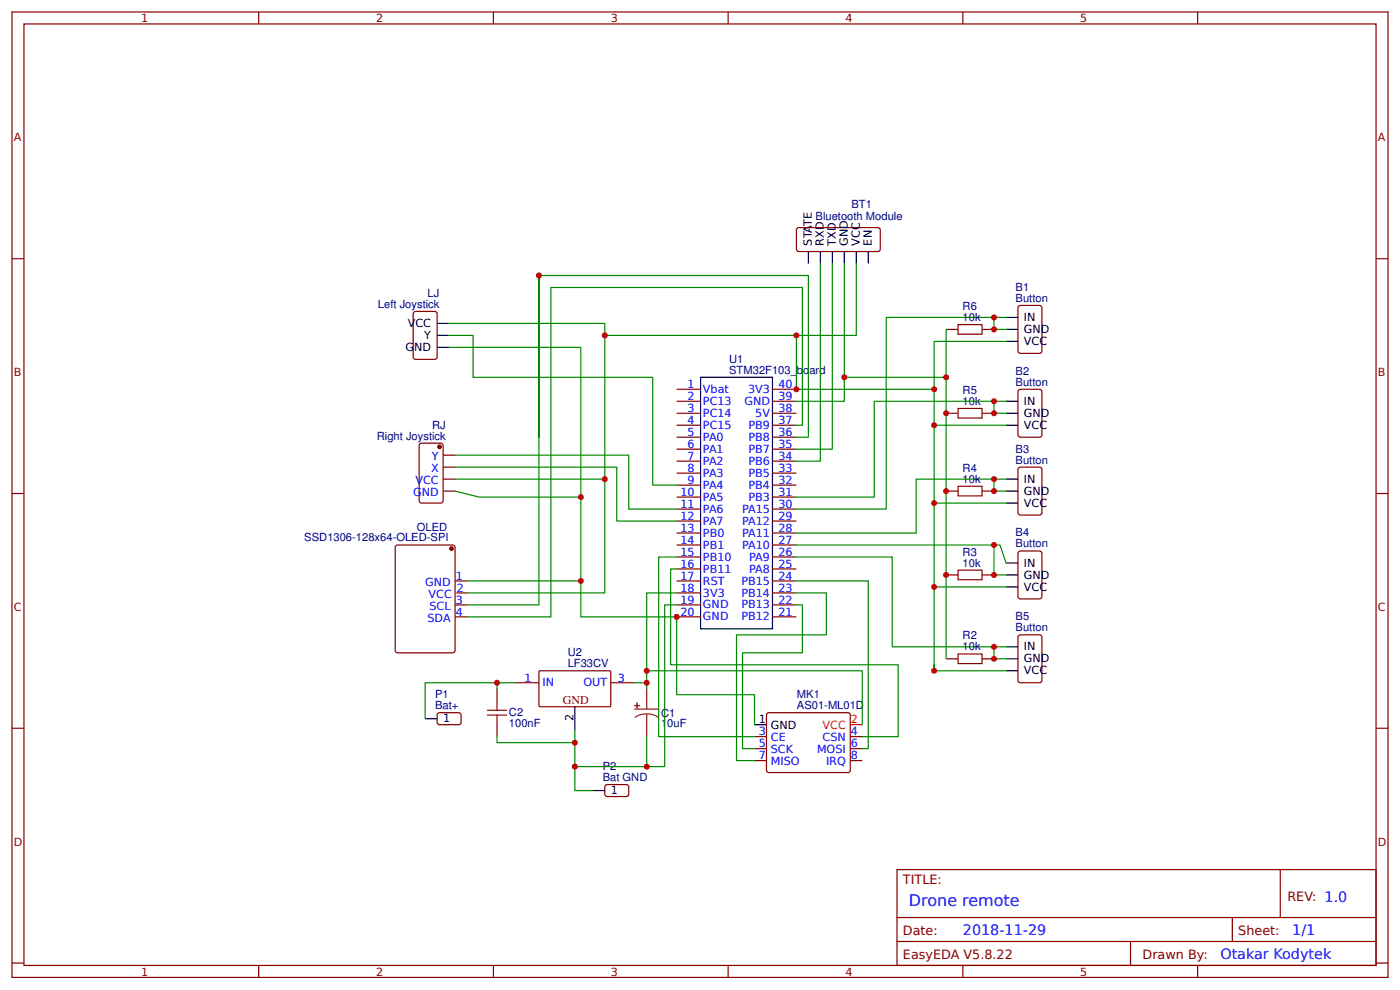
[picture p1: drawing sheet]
<svg xmlns="http://www.w3.org/2000/svg" width="309mm" height="219mm" viewBox="0 0 309 219" stroke-linecap="round" stroke-linejoin="round" font-family="sans-serif">
<g fill="none" stroke="#800" stroke-width=".26">
<path d="M2.6 2.6h304.1v213.3h-304.1zM5.3 5.3h298.7v208h-298.7zM57.1 2.6v2.7M109 2.6v2.7M160.9 2.6v2.7M212.7 2.6v2.7M264.6 2.6v2.7M2.6 57.1h2.7M176.2 50.3h17.7l.5 .2 .1 .3v4.2l-.1 .3-.5 .3h-17.4l-.5-.3-.1-.3v-4.2zM304 57.1h2.7M91.4 69.1l.4-.3h4.2l.5 .3 .1 9.7-.3 .5-4.5 .1-.4-.3zM209 72.8h2.7"/>
<path d="M217 72.8h2.6M225 67.7l.4-.2h4.3l.4 .2 .1 9.8-.3 .5-4.5 .1-.4-.3zM92.7 98.2l.4-.3h4.3l.4 .3 .1 12.4-.3 .5h-4.5l-.4-.2zM149.5 86h5.3M149.5 88.6h5.3M149.5 91.3h5.3M149.5 93.9h5.3M149.5 96.6h5.3M149.5 99.2h5.3M170.7 86h5.2M170.7 88.6h5.2M170.7 91.3h5.2"/>
<path d="M170.7 93.9h5.2M170.7 96.6h5.2M170.7 99.2h5.2M209 91.3h2.7M217 91.3h2.6M225 86.3l.4-.3h4.3l.4 .3 .1 9.7-.3 .5-4.5 .1-.4-.3zM2.6 109h2.7M97.9 108.5h2.6M97.9 100.5h2.6M97.9 103.2h2.6M97.9 105.8h2.6M149.5 101.9h5.3"/>
<path d="M149.5 104.5h5.3M149.5 107.2h5.3M149.5 109.8h5.3M149.5 112.4h5.3M149.5 115.1h5.3M149.5 117.7h5.3M170.7 101.9h5.2M170.7 104.5h5.2M170.7 107.2h5.2M170.7 109.8h5.2M170.7 112.4h5.2M170.7 115.1h5.2"/>
<path d="M170.7 117.7h5.2M209 108.5h2.7M217 108.5h2.6M225 103.4l.4-.2h4.3l.4 .2 .1 9.8-.3 .5-4.5 .1-.4-.3zM304 109h2.7M87.4 120.6l.4-.2h12.2l.5 .2v23.1l-.2 .4-12.5 .1-.4-.3zM100.5 128.3h2.7M100.5 133.6h2.7M100.5 136.3h2.7M100.8 131h2.7M149.5 128.3h5.3M149.5 131h5.3"/>
<path d="M149.5 133.6h5.3M149.5 136.3h5.3M149.5 120.4h5.3M149.5 123h5.3M149.5 125.7h5.3M170.7 128.3h5.2M170.7 131h5.2M170.7 133.6h5.2M170.7 136.3h5.2M170.7 120.4h5.2M170.7 123h5.2M170.7 125.7h5.2"/>
<path d="M209 127h2.7M217 127h2.6M225 122l.4-.3h4.3l.4 .3 .1 9.8-.3 .4-4.5 .1-.4-.3zM96.8 157.5h4.8l.3 .5-.1 1.8-.5 .3-4.5-.1-.2-.5v-1.5zM109.8 152.1v2.7M113.8 150.8h5.3M119.2 148.2h15.6l.1 .2v7.6l-.2 .1h-15.5l-.1-.3v-7.4zM134.9 150.8h5.3M169.4 157.7l.5-.3 17.7 .1 .3 .5-.1 12.4-.5 .3-17.7-.1-.3-.5zM209 145.5h2.7M217 145.5h2.6M225 140.5l.4-.3h4.3l.4 .3 .1 9.8-.3 .4-4.5 .1-.4-.2z"/>
<path d="M2.6 160.9h2.7M109.8 160.1v2.6M133.7 173.6l.4-.3 4.5 .1 .3 .4-.1 1.9-.4 .2h-4.5l-.3-.5zM166.7 162.7h2.6M166.7 165.4h2.6M166.7 168h2.6M187.9 162.7h2.6M187.9 165.4h2.6M187.9 168h2.6M304 160.9h2.7M198.2 192.1h105.8v21.2h-105.8zM282.8 192.1v10.6"/>
<path d="M2.6 212.7h2.7M57.1 213.3v2.6M109 213.3v2.6M160.9 213.3v2.6M198.2 202.7h105.8M198.2 208h105.8M212.7 213.3v2.6M249.8 208v5.3M264.6 213.3v2.6M272.3 202.7v5.3M304 212.7h2.7"/>
</g>
<g fill="#800" stroke="#800" stroke-width=".26">
<circle cx="99.7" cy="121.2" r=".4"/>
<circle cx="97.1" cy="98.7" r=".4"/>
</g>
<g fill="none" stroke="#000" stroke-width=".26">
<path d="M178.6 55.6v2.6M181.2 55.6v2.6M183.9 55.6v2.6M186.5 55.6v2.6M189.2 55.6v2.6M191.8 55.6v2.6M96.6 76.7h2.6M96.6 71.4h2.6M96.6 74.1h2.6M222.2 75.4h2.7M222.2 70.1h2.7M222.2 72.8h2.7"/>
<path d="M154.8 83.3h15.9v55.6h-15.9zM222.2 93.9h2.7M222.2 88.6h2.7M222.2 91.3h2.7M222.2 111.1h2.7M222.2 105.8h2.7M222.2 108.5h2.7M222.2 129.6h2.7M222.2 124.4h2.7M222.2 127h2.7M93.9 158.7h2.7M127 156.1v5.3"/>
<path d="M222.2 148.2h2.7M222.2 142.9h2.7M222.2 145.5h2.7M131 174.6h2.6M166.7 160.1h2.6"/>
</g>
<g fill="none" stroke="#080" stroke-width=".26">
<path d="M181.2 58.2v43.7h-5.3M183.9 58.2v41h-8M186.5 58.2v30.4h-10.6M189.2 58.2v15.9h-55.6v31.7M99.2 76.7h29.1v33.1M99.2 71.4h34.4v2.7M99.2 74.1h5.3v9.2h39.7v23.9h5.3M119.1 60.9h59.5v35.7h-2.7M175.9 74.1v11.9h30.5M209 72.8v72.7M219.6 70.1v2.7h2.6M222.2 75.4h-15.8v72.8v-1.4"/>
<path d="M222.2 70.1h-26.4v42.3h-19.9M119.1 96.6v-35.7v72.7h-15.9M175.9 93.9h1.4v-30.4h-55.6v72.8h-18.5M186.5 83.3h22.5M206.4 93.9h15.8M219.6 88.6v2.7h2.6M222.2 88.6h-29.1v21.2h-17.2M100.5 108.5l5.3 1.3h22.5v18.5h-25.1M100.5 105.8h33.1v25.2h-30.1M100.5 103.2h35.8v11.9h13.2M100.5 100.5h38.4v11.9h10.6M206.4 111.1h15.8"/>
<path d="M219.6 105.8v2.7h2.6M222.2 105.8h-19.8v11.9h-26.5M128.3 128.3v8h21.2v17.2h17.2v6.6M149.5 131h-6.6v21.1M149.5 123h-4v39.7h21.2M149.5 125.7h-1.3v21.1h50.2v15.9h-7.9M149.5 133.6h-2.7v35.7h-19.8M175.9 123h21.2v19.9h25.1M175.9 120.4h45l1.3 4M175.9 128.3h15.9v37.1h-1.3M175.9 131h6.7v9.2h-19.9v27.8h4M175.9 133.6h1.4v10.6h-13.3v21.2h2.7"/>
<path d="M206.4 129.6h15.8M219.6 120.4v6.6h2.6M109.8 150.8v1.3M113.8 150.8h-19.9v7.9M140.2 150.8h2.7M142.9 148.2h47.6v11.9M206.4 148.2h15.8M219.6 142.9v2.6h2.6M109.8 162.7v1.3h17.2M127 161.4v13.2h4M142.9 162.7v6.6"/>
</g>
<path d="M211.7 71.7h5.3v2.1h-5.3zM211.7 90.2h5.3v2.1h-5.3zM211.7 107.4h5.3v2.1h-5.3zM211.7 125.9h5.3v2.2h-5.3zM107.7 158h4.2M107.7 156.9h4.2M109.8 154.8v2.1M109.8 158v2.1M211.7 144.5h5.3v2.1h-5.3z" fill="none" stroke="#a00000" stroke-width=".26"/>
<path d="M187.9 160.1h2.6" fill="none" stroke="#f00" stroke-width=".26"/>
<path d="M140.2 156.6h5.3M142.9 157.7l1.4 .2 1.2 .6M142.9 157.7l-1.4 .2-1.3 .6M142.9 152.1v4.5M142.9 157.7v5" fill="none" stroke="#8d2323" stroke-width=".26"/>
<g fill="#8d2323" stroke="#8d2323" stroke-width=".26">
<path d="M140.2 155.8l1.1 .1z"/>
<path d="M140.8 155.3v1.1z"/>
</g>
<g fill="#c00">
<circle cx="206.4" cy="129.6" r=".66"/>
<circle cx="219.6" cy="145.5" r=".66"/>
<circle cx="219.6" cy="142.9" r=".66"/>
<circle cx="219.6" cy="72.8" r=".66"/>
<circle cx="219.6" cy="70.1" r=".66"/>
<circle cx="219.6" cy="108.5" r=".66"/>
<circle cx="142.9" cy="148.2" r=".66"/>
<circle cx="109.8" cy="150.8" r=".66"/>
<circle cx="142.9" cy="150.8" r=".66"/>
<circle cx="149.5" cy="136.3" r=".66"/>
<circle cx="128.3" cy="128.3" r=".66"/>
<circle cx="119.1" cy="60.9" r=".66"/>
<circle cx="128.3" cy="109.8" r=".66"/>
<circle cx="206.4" cy="93.9" r=".66"/>
<circle cx="206.4" cy="111.1" r=".66"/>
<circle cx="206.4" cy="148.2" r=".66"/>
<circle cx="127" cy="169.3" r=".66"/>
<circle cx="127" cy="164" r=".66"/>
<circle cx="142.9" cy="169.3" r=".66"/>
<circle cx="186.5" cy="83.3" r=".66"/>
<circle cx="209" cy="83.3" r=".66"/>
<circle cx="209" cy="127" r=".66"/>
<circle cx="209" cy="108.5" r=".66"/>
<circle cx="209" cy="91.3" r=".66"/>
<circle cx="219.6" cy="105.8" r=".66"/>
<circle cx="219.6" cy="88.6" r=".66"/>
<circle cx="219.6" cy="91.3" r=".66"/>
<circle cx="219.6" cy="120.4" r=".66"/>
<circle cx="219.6" cy="127" r=".66"/>
<circle cx="175.9" cy="74.1" r=".66"/>
<circle cx="133.6" cy="105.8" r=".66"/>
<circle cx="133.6" cy="74.1" r=".66"/>
<circle cx="206.4" cy="86" r=".66"/>
<circle cx="175.9" cy="86" r=".66"/>
</g>
<text font-size="3.5" fill="#00f" x="200.8" y="200">Drone remote</text>
<g font-size="3.2" fill="#00f">
<text x="212.7" y="206.6">2018-11-29</text>
<text x="285.5" y="206.6">1/1</text>
<text x="269.6" y="211.9">Otakar Kodytek</text>
</g>
<g font-size="2.8" fill="#800">
<text x="199.5" y="195.3">TITLE:</text>
<text x="284.4" y="199">REV: 1.0</text>
<text x="199.5" y="206.6">Date:</text>
<text x="273.6" y="206.6">Sheet:</text>
<text x="199.5" y="211.9">EasyEDA V5.8.22</text>
<text x="252.4" y="211.9">Drawn By:</text>
</g>
<text font-size="2.6" fill="#800" x="124.4" y="155.6">GND</text>
<g font-size="2.5" fill="#800">
<text x="31.2" y="4.9">1</text>
<text x="83.1" y="4.9">2</text>
<text x="134.9" y="4.9">3</text>
<text x="186.8" y="4.9">4</text>
<text x="238.7" y="4.9">5</text>
<text x="3" y="31.2">A</text>
<text x="304.4" y="31.2">A</text>
<text x="3" y="83.1">B</text>
<text x="304.4" y="83.1">B</text>
<text x="3" y="134.9">C</text>
<text x="304.4" y="134.9">C</text>
<text x="3" y="186.8">D</text>
<text x="304.4" y="186.8">D</text>
<text x="31.2" y="215.5">1</text>
<text x="83.1" y="215.5">2</text>
<text x="134.9" y="215.5">3</text>
<text x="186.8" y="215.5">4</text>
<text x="238.7" y="215.5">5</text>
</g>
<g font-size="2.5" fill="#000080">
<text x="188.1" y="46">BT1</text>
<text x="180.2" y="48.7">Bluetooth Module</text>
<text x="94.5" y="65.6">LJ</text>
<text x="224.4" y="64.3">B1</text>
<text x="83.5" y="68">Left Joystick</text>
<text x="212.7" y="70.9">10k</text>
<text x="212.7" y="68.5">R6</text>
<text x="224.4" y="66.7">Button</text>
<text x="161.1" y="82.6">STM32F103_board</text>
<text x="161.1" y="80.2">U1</text>
<text x="224.4" y="82.8">B2</text>
<text x="212.7" y="89.4">10k</text>
<text x="212.7" y="87">R5</text>
<text x="224.4" y="85.2">Button</text>
<text x="95.5" y="94.7">RJ</text>
<text x="83.2" y="97.1">Right Joystick</text>
<text x="224.4" y="100">B3</text>
<text x="212.7" y="106.6">10k</text>
<text x="212.7" y="104.2">R4</text>
<text x="224.4" y="102.4">Button</text>
<text x="67.2" y="119.6">SSD1306-128x64-OLED-SPI</text>
<text x="92.1" y="117.2">OLED</text>
<text x="224.4" y="118.5">B4</text>
<text x="212.7" y="125.1">10k</text>
<text x="212.7" y="122.7">R3</text>
<text x="224.4" y="120.9">Button</text>
<text x="224.4" y="137">B5</text>
<text x="212.7" y="143.7">10k</text>
<text x="212.7" y="141.3">R2</text>
<text x="224.4" y="139.4">Button</text>
<text x="125.4" y="147.4">LF33CV</text>
<text x="125.4" y="145">U2</text>
<text x="96.1" y="154.2">P1</text>
<text x="176.1" y="154.3">MK1</text>
<text x="96.1" y="156.6">Bat+</text>
<text x="112.4" y="160.7">100nF</text>
<text x="112.4" y="158.3">C2</text>
<text x="146" y="160.7">10uF</text>
<text x="146" y="158.3">C1</text>
<text x="176.1" y="156.6">AS01-ML01D</text>
<text x="133.2" y="172.5">Bat GND</text>
<text x="133.2" y="170.1">P2</text>
</g>
<g font-size="2.5">
<text x="179.4" y="54.2" transform="rotate(-90 179.4 54.2)">STATE</text>
<text x="182" y="54.2" transform="rotate(-90 182 54.2)">RXD</text>
<text x="184.7" y="54.2" transform="rotate(-90 184.7 54.2)">TXD</text>
<text x="187.3" y="54.2" transform="rotate(-90 187.3 54.2)">GND</text>
<text x="190" y="54.2" transform="rotate(-90 190 54.2)">VCC</text>
<text x="192.6" y="54.2" transform="rotate(-90 192.6 54.2)">EN</text>
<text x="226.2" y="70.9">IN</text>
<text x="89.6" y="77.5">GND</text>
<text x="90.1" y="72.2">VCC</text>
<text x="93.7" y="74.9">Y</text>
<text x="226.2" y="76.2">VCC</text>
<text x="226.2" y="73.6">GND</text>
<text x="226.2" y="89.4">IN</text>
<text x="226.2" y="94.7">VCC</text>
<text x="226.2" y="92.1">GND</text>
<text x="226.2" y="106.6">IN</text>
<text x="226.2" y="111.9">VCC</text>
<text x="226.2" y="109.3">GND</text>
<text x="226.2" y="125.1">IN</text>
<text x="226.2" y="130.4">VCC</text>
<text x="226.2" y="127.8">GND</text>
<text x="226.2" y="143.7">IN</text>
<text x="226.2" y="149">VCC</text>
<text x="226.2" y="146.3">GND</text>
<text x="97.9" y="159.5">1</text>
<text x="126.7" y="159.3" transform="rotate(-90 126.7 159.3)">2</text>
<text x="167.6" y="159.8">1</text>
<text x="170.3" y="161.1">GND</text>
<text x="134.9" y="175.4">1</text>
</g>
<g font-size="2.5" fill="#00f">
<text x="151.9" y="85.7">1</text>
<text x="151.9" y="88.4">2</text>
<text x="155.3" y="86.8">Vbat</text>
<text x="155.3" y="89.4">PC13</text>
<text x="164.5" y="89.4">GND</text>
<text x="165.3" y="86.8">3V3</text>
<text x="172" y="88.4">39</text>
<text x="172" y="85.7">40</text>
<text x="151.9" y="91">3</text>
<text x="151.9" y="93.7">4</text>
<text x="155.3" y="92.1">PC14</text>
<text x="155.3" y="94.7">PC15</text>
<text x="165.4" y="94.7">PB9</text>
<text x="166.9" y="92.1">5V</text>
<text x="172" y="93.7">37</text>
<text x="172" y="91">38</text>
<text x="95.4" y="101.6">Y</text>
<text x="151.9" y="96.3">5</text>
<text x="151.9" y="99">6</text>
<text x="151.9" y="101.6">7</text>
<text x="155.3" y="97.4">PA0</text>
<text x="155.3" y="100">PA1</text>
<text x="165.4" y="100">PB7</text>
<text x="165.4" y="97.4">PB8</text>
<text x="172" y="101.6">34</text>
<text x="172" y="99">35</text>
<text x="172" y="96.3">36</text>
<text x="91.8" y="106.9">VCC</text>
<text x="95.2" y="104.2">X</text>
<text x="151.9" y="104.2">8</text>
<text x="151.9" y="106.9">9</text>
<text x="155.3" y="102.7">PA2</text>
<text x="155.3" y="105.3">PA3</text>
<text x="155.3" y="108">PA4</text>
<text x="165.4" y="108">PB4</text>
<text x="165.4" y="105.3">PB5</text>
<text x="165.4" y="102.7">PB6</text>
<text x="172" y="106.9">32</text>
<text x="172" y="104.2">33</text>
<text x="91.3" y="109.5">GND</text>
<text x="150.3" y="109.5">10</text>
<text x="150.3" y="112.2">11</text>
<text x="155.3" y="110.6">PA5</text>
<text x="155.3" y="113.2">PA6</text>
<text x="164" y="113.2">PA15</text>
<text x="165.4" y="110.6">PB3</text>
<text x="172" y="112.2">30</text>
<text x="172" y="109.5">31</text>
<text x="150.3" y="114.8">12</text>
<text x="150.3" y="117.5">13</text>
<text x="155.3" y="115.9">PA7</text>
<text x="155.3" y="118.5">PB0</text>
<text x="164" y="118.5">PA11</text>
<text x="164" y="115.9">PA12</text>
<text x="172" y="117.5">28</text>
<text x="172" y="114.8">29</text>
<text x="150.3" y="120.1">14</text>
<text x="150.3" y="122.8">15</text>
<text x="150.3" y="125.4">16</text>
<text x="155.3" y="121.2">PB1</text>
<text x="155.3" y="123.8">PB10</text>
<text x="164" y="121.2">PA10</text>
<text x="165.5" y="123.8">PA9</text>
<text x="172" y="125.4">25</text>
<text x="172" y="122.8">26</text>
<text x="172" y="120.1">27</text>
<text x="93.9" y="129.4">GND</text>
<text x="100.7" y="128.1">1</text>
<text x="100.9" y="130.7">2</text>
<text x="150.3" y="128.1">17</text>
<text x="150.3" y="130.7">18</text>
<text x="155.3" y="126.5">PB11</text>
<text x="155.3" y="129.1">RST</text>
<text x="155.3" y="131.8">3V3</text>
<text x="163.8" y="131.8">PB14</text>
<text x="163.8" y="129.1">PB15</text>
<text x="165.5" y="126.5">PA8</text>
<text x="172" y="130.7">23</text>
<text x="172" y="128.1">24</text>
<text x="94.5" y="137.3">SDA</text>
<text x="94.7" y="132">VCC</text>
<text x="94.9" y="134.7">SCL</text>
<text x="100.7" y="133.4">3</text>
<text x="100.7" y="136">4</text>
<text x="150.3" y="133.4">19</text>
<text x="150.3" y="136">20</text>
<text x="155.3" y="134.4">GND</text>
<text x="155.3" y="137.1">GND</text>
<text x="163.8" y="137.1">PB12</text>
<text x="163.8" y="134.4">PB13</text>
<text x="172" y="136">21</text>
<text x="172" y="133.4">22</text>
<text x="115.9" y="150.5">1</text>
<text x="119.9" y="151.6">IN</text>
<text x="128.9" y="151.6">OUT</text>
<text x="136.5" y="150.5">3</text>
<text x="167.6" y="162.5">3</text>
<text x="167.6" y="165.1">5</text>
<text x="167.6" y="167.7">7</text>
<text x="170.3" y="163.8">CE</text>
<text x="170.3" y="166.4">SCK</text>
<text x="180.5" y="166.4">MOSI</text>
<text x="181.7" y="163.8">CSN</text>
<text x="188" y="162.5">4</text>
<text x="188" y="165.1">6</text>
<text x="188" y="167.7">8</text>
<text x="170.3" y="169.1">MISO</text>
<text x="182.5" y="169.1">IRQ</text>
</g>
<g font-size="2.5" fill="#f00">
<text x="181.7" y="161.1">VCC</text>
<text x="188" y="159.8">2</text>
</g>
</svg>
